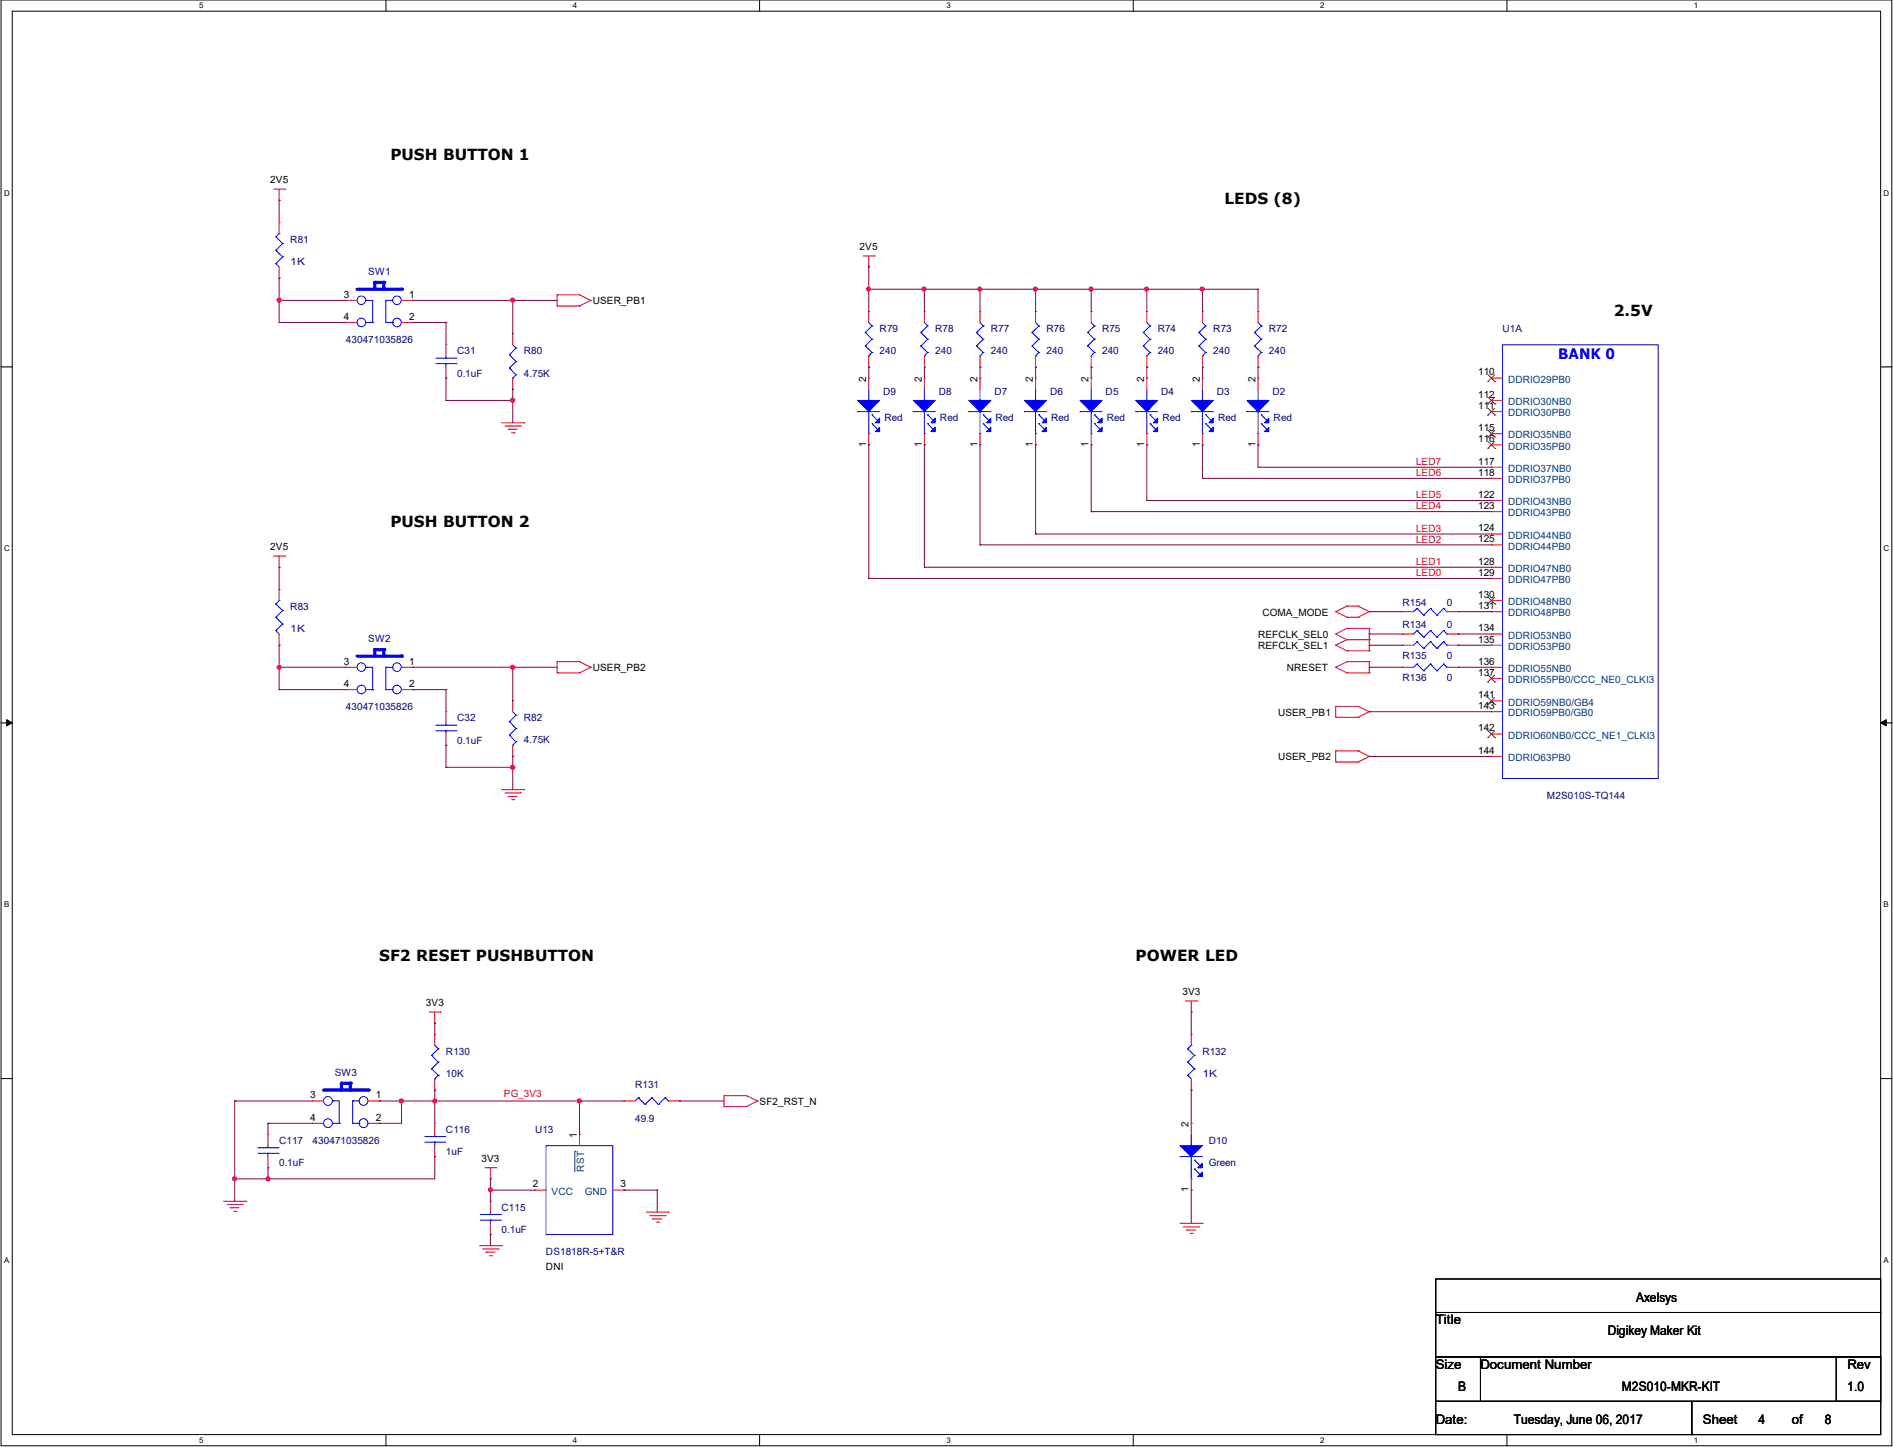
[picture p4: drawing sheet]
<svg xmlns="http://www.w3.org/2000/svg" width="272mm" height="208mm" viewBox="0 0 272 208" stroke-linecap="round" stroke-linejoin="round" font-family="sans-serif">
<path d="M.2 0h272v208h-272zM1.8 1.6h268.8v204.8h-268.8z" fill="none" stroke="#000" stroke-width=".14"/>
<g fill="#fff">
<path d="M28.6 .2h.6v1.2h-.6z"/>
<path d="M28.6 206.6h.6v1.2h-.6z"/>
</g>
<path d="M55.5 0v1.6M55.5 206.4v1.6" fill="none" stroke="#000" stroke-width=".14"/>
<g fill="#fff">
<path d="M82.4 .2h.6v1.2h-.6z"/>
<path d="M82.4 206.6h.6v1.2h-.6z"/>
</g>
<path d="M109.3 0v1.6M109.3 206.4v1.6" fill="none" stroke="#000" stroke-width=".14"/>
<g fill="#fff">
<path d="M136.2 .2h.6v1.2h-.6z"/>
<path d="M136.2 206.6h.6v1.2h-.6z"/>
</g>
<path d="M163.1 0v1.6M163.1 206.4v1.6" fill="none" stroke="#000" stroke-width=".14"/>
<g fill="#fff">
<path d="M189.9 .2h.6v1.2h-.6z"/>
<path d="M189.9 206.6h.6v1.2h-.6z"/>
</g>
<path d="M216.8 0v1.6M216.8 206.4v1.6" fill="none" stroke="#000" stroke-width=".14"/>
<g fill="#fff">
<path d="M243.7 .2h.6v1.2h-.6z"/>
<path d="M243.7 206.6h.6v1.2h-.6z"/>
<path d="M.6 27.2h.7v1.2h-.7z"/>
<path d="M271 27.2h.8v1.2h-.8z"/>
<path d="M.6 78.4h.7v1.1h-.7z"/>
<path d="M271 78.4h.8v1.1h-.8z"/>
</g>
<path d="M.2 52.8h1.6M270.6 52.8h1.6" fill="none" stroke="#000" stroke-width=".14"/>
<g fill="#fff">
<path d="M.6 129.6h.7v1.2h-.7z"/>
<path d="M271 129.6h.7v1.2h-.7z"/>
</g>
<path d="M.2 104h1.6M270.6 104h1.6" fill="none" stroke="#000" stroke-width=".14"/>
<path d="M1 103.5l.8 .5-.8 .4zM270.6 104l.8-.5v.9z" fill="#000" stroke="#000" stroke-width=".14"/>
<g fill="#fff">
<path d="M.6 180.8h.7v1.1h-.7z"/>
<path d="M271 180.8h.7v1.1h-.7z"/>
</g>
<path d="M.2 155.2h1.6M270.6 155.2h1.6M206.6 184h64v4.8h-64zM206.6 188.8h64v6.4h-64zM206.6 195.2h6.4v6.4h-6.4zM213 195.2h57.6v6.4h-57.6zM264.2 195.2h6.4v6.4h-6.4zM206.6 201.6h36.8v4.8h-36.8zM243.4 201.6h27.2v4.8h-27.2z" fill="none" stroke="#000" stroke-width=".14"/>
<g fill="none" stroke="#f00" stroke-width=".14">
<path d="M39.4 27.2h1.6M40.2 28.8h.1M40.2 27.2v1.6M41 27.2h.1M124.2 36.8h1.6M125 38.4h.1M125 36.8v1.6M125.8 36.8h.1M80.2 44h.1M80.2 42.4h.1M80.2 42.4h3.2M80.2 44h3.2"/>
<path d="M80.2 42.4v1.6M83.4 42.4h.1M83.4 44h.1M83.4 42.4l1.6 .8M85 43.2h.1M85 43.2l-1.6 .8M157 54.4h.1M157 44.8h.1M157 52.8h.1M157 44.8v1.6M157 51.2v1.6M157 54.4v1.6"/>
<path d="M72.2 60.8h3.2M72.7 61.3h2.2M73.1 61.8h.1M73.1 61.8h1.3M73.6 62.3h.3M73.9 62.3h.1M74.9 61.3h.1M75.4 60.8h.1M157 64h.1M157 62.4v1.6M39.4 80h1.6M40.2 81.6h.1"/>
<path d="M40.2 80v1.6M41 80h.1M80.2 96.8h.1M80.2 95.2h.1M80.2 95.2v1.6M80.2 95.2h3.2M80.2 96.8h3.2M83.4 95.2h.1M83.4 96.8h.1M83.4 95.2l1.6 .8M85 96h.1M85 96l-1.6 .8"/>
<path d="M192.2 91.2h.1M192.2 92.8h.1M192.2 96h.1M192.2 88h.1M192.2 91.2l1.6 .8M192.2 92.8l1.6 .8M192.2 96l1.6 .8M192.2 88l1.6 .8M193.8 90.4h.1M193.8 92h.1M193.8 93.6h.1M193.8 95.2h.1"/>
<path d="M193.8 96.8h.1M193.8 88.8h.1M193.8 87.2h.1M193.8 95.2h3.2M193.8 96.8h3.2M193.8 90.4h3.2M193.8 90.4l-1.6 .8M193.8 92h3.2M193.8 92l-1.6 .8M193.8 93.6h3.2M193.8 95.2l-1.6 .8M193.8 88.8h1.6"/>
<path d="M193.8 87.2l-1.6 .8M193.8 87.2h1.6M195.4 88.8h.1M195.4 87.2h.1M195.4 87.2l1.6 .8M197 92h.1M197 90.4h.1M197 93.6h.1M197 96.8h.1M197 95.2h.1M197 88h.1M197 90.4v3.2"/>
<path d="M197 95.2v1.6M197 88l-1.6 .8M201.8 91.2h.1M201.8 91.2h1.6M208.2 91.2h1.6M209.8 91.2h.1M72.2 113.6h3.2M72.7 114.1h2.2M73.1 114.6h.1M73.1 114.6h1.3M73.6 115.1h.3M73.9 115.1h.1"/>
<path d="M74.9 114.1h.1M75.4 113.6h.1M192.2 101.6h.1M192.2 103.2h.1M192.2 108h.1M192.2 109.6h.1M192.2 101.6h3.2M192.2 101.6v1.6M192.2 108v1.6M192.2 103.2h3.2M192.2 108h3.2M192.2 109.6h3.2"/>
<path d="M195.4 101.6h.1M195.4 103.2h.1M195.4 108h.1M195.4 109.6h.1M195.4 101.6l1.6 .8M195.4 108l1.6 .8M197 102.4h.1M197 108.8h.1M197 102.4l-1.6 .8M197 108.8l-1.6 .8M61.8 145.6h1.6M62.6 147.2h.1"/>
<path d="M62.6 145.6v1.6M63.4 145.6h.1M104.2 159.2h.1M104.2 157.6h.1M104.2 157.6h3.2M104.2 159.2h3.2M104.2 157.6v1.6M107.4 157.6h.1M107.4 159.2h.1M107.4 157.6l1.6 .8M109 158.4h.1M109 158.4l-1.6 .8"/>
<path d="M170.6 144h1.6M171.4 145.6h.1M171.4 144v1.6M172.2 144h.1M32.2 172.8h3.2M32.7 173.3h2.2M33.1 173.8h.1M33.1 173.8h1.3M33.6 174.3h.3M33.9 174.3h.1M34.9 173.3h.1M35.4 172.8h.1"/>
<path d="M69 179.2h3.2M69.5 179.7h2.2M69.8 168h1.6M70.6 169.6h.1M70.6 168v1.6M71.4 168h.1M71.7 179.7h.1M72.2 179.2h.1M93 174.4h3.2M93.5 174.9h2.2M93.9 175.4h.1M93.9 175.4h1.3"/>
<path d="M94.4 175.9h.3M94.7 175.9h.1M95.7 174.9h.1M96.2 174.4h.1M169.8 176h3.2M170.2 176.5h2.3M170.8 177h.1M170.8 177h1.2M171.2 177.5h.4M171.6 177.5h.1M172.5 176.5h.1M173 176h.1"/>
<path d="M69.9 180.2h.1M69.9 180.2h1.3M70.4 180.7h.3M70.7 180.7h.1"/>
</g>
<g fill="#00f" stroke="#00f" stroke-width=".14">
<path d="M155.4 57.6h3.2l-1.6 1.6z"/>
<path d="M158.6 60.2v.6h-.7z"/>
<path d="M157.9 62.1l.7-.6v.6z"/>
</g>
<g fill="none" stroke="#00f" stroke-width=".14">
<path d="M155.4 59.2h.1M155.4 59.2h3.2M156.5 47.8h.1M156.5 49.8h.1M156.5 47.8l1 1M156.5 49.8l1 .9M157 57.6h.1M157 51.2h.1M157 56v1.6M157 59.2v3.2M157 46.4l.5 .5M157.5 59.7h.1"/>
<path d="M157.5 46.9h.1M157.5 48.8h.1M157.5 50.7h.1M157.5 59.7l.8 .8M157.5 46.9l-1 .9M157.5 48.8l-1 1M157.5 50.7l-.5 .5M157 62.4h.1M157.5 61h.1M157.5 61l.8 .8M203.9 90.7h.1M203.9 90.7l-.5 .5"/>
<path d="M203.9 90.7l.9 1M204.8 91.7h.1M205.8 90.7h.1M205.8 90.7l-1 1M205.8 90.7l.9 1M206.7 91.7h.1M207.7 90.7h.1M207.7 90.7l-1 1M207.7 90.7l.5 .5M208.2 91.2h.1"/>
<circle cx="57.1" cy="96" r=".61"/>
</g>
<path d="M53.9 93.5v.9" fill="none" stroke="#00f" stroke-width=".47"/>
<circle cx="53.9" cy="93.5" r=".23" fill="#00f"/>
<path d="M53.9 93.5h1.3" fill="none" stroke="#00f" stroke-width=".47"/>
<circle cx="55.2" cy="93.5" r=".23" fill="#00f"/>
<path d="M55.2 93.5v.9" fill="none" stroke="#00f" stroke-width=".47"/>
<circle cx="55.2" cy="94.4" r=".23" fill="#00f"/>
<g fill="none" stroke="#00f" stroke-width=".14">
<path d="M52.6 96h.1M52.6 96h1v3.2M52.6 99.2h1M53.6 99.2h.1M55.5 96h.1M55.5 99.2h.1M55.5 96h1M55.5 99.2h1M55.5 96v3.2M56.5 99.2h.1"/>
<circle cx="52" cy="99.2" r=".61"/>
<circle cx="52" cy="96" r=".61"/>
<circle cx="57.1" cy="99.2" r=".61"/>
</g>
<path d="M51.4 94.4h6.4" fill="none" stroke="#00f" stroke-width=".47"/>
<circle cx="57.8" cy="94.4" r=".23" fill="#00f"/>
<g fill="none" stroke="#f00" stroke-width=".14">
<path d="M73.8 48h.1M73.8 56h.1M73.8 48v1.6M73.8 54.4v1.6M125 44.8h.1M125 52.8h.1M125 44.8v1.6M125 51.2v1.6M133 44.8h.1M133 52.8h.1M133 44.8v1.6M133 51.2v1.6"/>
<path d="M165 54.4h.1M165 44.8h.1M165 52.8h.1M165 44.8v1.6M165 51.2v1.6M165 54.4v1.6M173 54.4h.1M173 54.4v1.6M165 64h.1M165 62.4v1.6M173 64h.1M173 62.4v1.6"/>
<path d="M49.8 96h.1M49.8 99.2h.1M49.8 96h1.6M49.8 99.2h1.6M57.8 96h1.6M57.8 99.2h1.6M59.4 96h.1M59.4 99.2h.1M201.8 92.8h.1M201.8 88h.1M201.8 92.8h1.6M201.8 88h1.6"/>
<path d="M208.2 92.8h1.6M208.2 88h1.6M209.8 92.8h.1M209.8 88h.1M171.4 156.8h.1M171.4 148.8h.1M171.4 148.8v1.6M171.4 155.2v1.6M62.6 161.6h.1M62.6 166.4h.1M62.6 161.6v1.6M62.6 164.8v1.6"/>
<path d="M77 171.2h.1M77 171.2h1.6M83.4 163.2h.1M83.4 163.2v1.6M88.2 171.2h1.6M89.8 171.2h.1M171.4 161.6h.1M171.4 171.2h.1M171.4 161.6v1.6M171.4 169.6v1.6"/>
</g>
<g fill="#00f" stroke="#00f" stroke-width=".14">
<path d="M163.4 57.6h3.2l-1.6 1.6z"/>
<path d="M166.6 60.2v.6h-.7z"/>
<path d="M165.9 62.1l.7-.6v.6z"/>
<path d="M171.4 57.6h3.2l-1.6 1.6z"/>
<path d="M174.6 60.2v.6h-.7z"/>
<path d="M173.9 62.1l.7-.6v.6z"/>
<path d="M169.8 164.8h3.2l-1.6 1.6z"/>
<path d="M172.3 168l.7-.6v.6z"/>
<path d="M172.3 169.3l.7-.6v.6z"/>
</g>
<g fill="none" stroke="#00f" stroke-width=".14">
<path d="M73.3 51.1h.1M73.3 53h.1M73.3 51.1l.9 .9M73.3 53l.9 .9M73.8 54.4h.1M73.8 49.6l.4 .5M74.2 50.1h.1M74.2 52h.1M74.2 53.9h.1M74.2 50.1l-.9 1M74.2 52l-.9 1M74.2 53.9l-.4 .5"/>
<path d="M124.5 47.8h.1M124.5 49.8h.1M124.5 47.8l1 1M124.5 49.8l1 .9M125 51.2h.1M125 46.4l.5 .5M125.5 46.9h.1M125.5 48.8h.1M125.5 50.7h.1M125.5 46.9l-1 .9M125.5 48.8l-1 1M125.5 50.7l-.5 .5"/>
<path d="M132.5 47.8h.1M132.5 49.8h.1M132.5 47.8l1 1M132.5 49.8l1 .9M133 51.2h.1M133 46.4l.5 .5M133.5 46.9h.1M133.5 48.8h.1M133.5 50.7h.1M133.5 46.9l-1 .9M133.5 48.8l-1 1M133.5 50.7l-.5 .5"/>
<path d="M163.4 59.2h.1M163.4 59.2h3.2M164.5 47.8h.1M164.5 49.8h.1M164.5 47.8l1 1M164.5 49.8l1 .9M165 57.6h.1M165 51.2h.1M165 56v1.6M165 59.2v3.2M165 46.4l.5 .5M165.5 59.7h.1"/>
<path d="M165.5 46.9h.1M165.5 48.8h.1M165.5 50.7h.1M165.5 59.7l.8 .8M165.5 46.9l-1 .9M165.5 48.8l-1 1M165.5 50.7l-.5 .5M171.4 59.2h.1M171.4 59.2h3.2M173 57.6h.1M173 56v1.6M173 59.2v3.2"/>
<path d="M173.5 59.7h.1M173.5 59.7l.8 .8M165 62.4h.1M165.5 61h.1M165.5 61l.8 .8M173 62.4h.1M173.5 61h.1M173.5 61l.8 .8M203.9 92.3h.1M203.9 87.5h.1M203.9 92.3l-.5 .5M203.9 92.3l.9 1"/>
<path d="M203.9 87.5l-.5 .5M203.9 87.5l.9 1M204.8 93.3h.1M204.8 88.5h.1M205.8 92.3h.1M205.8 87.5h.1M205.8 92.3l-1 1M205.8 92.3l.9 1M205.8 87.5l-1 1M205.8 87.5l.9 1M206.7 93.3h.1M206.7 88.5h.1"/>
<path d="M207.7 92.3h.1M207.7 87.5h.1M207.7 92.3l-1 1M207.7 92.3l.5 .5M207.7 87.5l-1 1M207.7 87.5l.5 .5M208.2 92.8h.1M208.2 88h.1M170.9 154.7h.1M170.9 152.8h.1M170.9 150.9h.1M170.9 154.7l.5 .5"/>
<path d="M170.9 152.8l1 1M170.9 150.9l1 .9M171.4 150.4h.1M171.4 150.4l-.5 .5M171.9 153.8h.1M171.9 151.8h.1M171.9 153.8l-1 .9M171.9 151.8l-1 1M61.1 164.3h2.9M61.1 163.5h2.9M62.6 163.5h.1M62.6 164.3h.1"/>
<path d="M62.6 163.2v.3M62.6 164.3v.5M64 164.3h.1M64 163.5h.1M78.6 164.8h9.6v12.8h-9.6zM169.8 166.4h.1M169.8 166.4h3.2M171.4 164.8h.1M171.4 169.6h.1M171.4 163.2v1.6M171.4 166.4v3.2M171.9 166.9h.1"/>
<path d="M171.9 168.2h.1M171.9 166.9l.8 .8M171.9 168.2l.8 .8"/>
<circle cx="57.1" cy="43.2" r=".61"/>
</g>
<path d="M82.7 165.7h.1M82.7 165.7v2.9" fill="none" stroke="#004080" stroke-width=".14"/>
<path d="M53.9 40.6v1" fill="none" stroke="#00f" stroke-width=".47"/>
<circle cx="53.9" cy="40.6" r=".23" fill="#00f"/>
<path d="M53.9 40.6h1.3" fill="none" stroke="#00f" stroke-width=".47"/>
<circle cx="55.2" cy="40.6" r=".23" fill="#00f"/>
<path d="M55.2 40.6v1" fill="none" stroke="#00f" stroke-width=".47"/>
<circle cx="55.2" cy="41.6" r=".23" fill="#00f"/>
<g fill="none" stroke="#00f" stroke-width=".14">
<path d="M52.6 43.2h.1M52.6 43.2h1v3.2M52.6 46.4h1M53.6 46.4h.1M55.5 43.2h.1M55.5 46.4h.1M55.5 43.2h1M55.5 46.4h1M55.5 43.2v3.2M56.5 46.4h.1"/>
<circle cx="52" cy="43.2" r=".61"/>
<circle cx="52" cy="46.4" r=".61"/>
<circle cx="57.1" cy="46.4" r=".61"/>
</g>
<path d="M51.4 41.6h6.4" fill="none" stroke="#00f" stroke-width=".47"/>
<circle cx="57.8" cy="41.6" r=".23" fill="#00f"/>
<g fill="none" stroke="#f00" stroke-width=".14">
<path d="M40.2 32h.1M40.2 32v1.6M40.2 38.4v1.6M40.2 40h.1M49.8 43.2h.1M49.8 46.4h.1M49.8 43.2h1.6M49.8 46.4h1.6M57.8 43.2h1.6M57.8 46.4h1.6M59.4 43.2h.1M59.4 46.4h.1"/>
<path d="M64.2 49.6h.1M64.2 54.4h.1M64.2 49.6v1.6M64.2 52.8v1.6M125 54.4h.1M125 54.4v1.6M133 54.4h.1M133 54.4v1.6M141 44.8h.1M141 52.8h.1M141 54.4h.1M141 44.8v1.6"/>
<path d="M141 51.2v1.6M141 54.4v1.6M149 44.8h.1M149 52.8h.1M149 54.4h.1M149 44.8v1.6M149 51.2v1.6M149 54.4v1.6M173 44.8h.1M173 52.8h.1M173 44.8v1.6M173 51.2v1.6"/>
<path d="M181 54.4h.1M181 44.8h.1M181 52.8h.1M181 44.8v1.6M181 51.2v1.6M181 54.4v1.6M214.6 59.2h.1M214.6 54.4h.1M214.6 57.6h.1M214.6 59.2h1.6M214.6 54.4h1.6M214.6 57.6h1.6"/>
<path d="M125 64h.1M125 62.4v1.6M133 64h.1M133 62.4v1.6M141 64h.1M141 62.4v1.6M149 64h.1M149 62.4v1.6M181 64h.1M181 62.4v1.6M214.6 72h.1M214.6 73.6h.1"/>
<path d="M214.6 62.4h.1M214.6 64h.1M214.6 67.2h.1M214.6 68.8h.1M214.6 76.8h.1M214.6 78.4h.1M214.6 72h1.6M214.6 73.6h1.6M214.6 62.4h1.6M214.6 64h1.6M214.6 67.2h1.6M214.6 68.8h1.6"/>
<path d="M214.6 76.8h1.6M214.6 78.4h1.6M40.2 92.8h.1M40.2 84.8h.1M40.2 84.8v1.6M40.2 91.2v1.6M201.8 96h.1M201.8 96h1.6M208.2 96h1.6M209.8 96h.1M214.6 81.6h.1M214.6 83.2h.1"/>
<path d="M214.6 86.4h.1M214.6 88h.1M214.6 91.2h.1M214.6 92.8h.1M214.6 96h.1M214.6 97.6h.1M214.6 96h1.6M214.6 81.6h1.6M214.6 83.2h1.6M214.6 86.4h1.6M214.6 88h1.6M214.6 91.2h1.6"/>
<path d="M214.6 92.8h1.6M214.6 97.6h1.6M64.2 102.4h.1M64.2 107.2h.1M64.2 102.4v1.6M64.2 105.6v1.6M73.8 100.8h.1M73.8 108.8h.1M73.8 100.8v1.6M73.8 107.2v1.6M214.6 100.8h.1M214.6 102.4h.1"/>
<path d="M214.6 105.6h.1M214.6 108.8h.1M214.6 100.8h1.6M214.6 102.4h1.6M214.6 105.6h1.6M214.6 108.8h1.6M62.6 148.8h.1M62.6 156.8h.1M62.6 148.8v1.6M62.6 155.2v1.6M89.8 158.4h.1M89.8 158.4h1.6"/>
<path d="M96.2 158.4h1.6M97.8 158.4h.1M38.5 163.2h.1M38.5 168h.1M38.5 163.2v1.6M38.5 166.4v1.6M70.6 172.8h.1M70.6 177.6h.1M70.6 172.8v1.6M70.6 176v1.6"/>
</g>
<g fill="none" stroke="#00f" stroke-width=".14">
<path d="M39.7 37.9h.1M39.7 36h.1M39.7 34.1h.1M39.7 37.9l.5 .5M39.7 36l1 1M39.7 34.1l1 1M40.2 33.6h.1M40.2 33.6l-.5 .5M40.7 37h.1M40.7 35.1h.1M40.7 37l-1 .9M40.7 35.1l-1 .9"/>
<path d="M62.7 52.3h2.9M62.7 51.5h2.9M64.2 51.5h.1M64.2 52.3h.1M64.2 51.2v.3M64.2 52.3v.5M65.6 52.3h.1M65.6 51.5h.1M123.4 59.2h.1M123.4 59.2h3.2M125 57.6h.1M125 56v1.6"/>
<path d="M125 59.2v3.2M125.5 59.7h.1M125.5 59.7l.8 .8M131.4 59.2h.1M131.4 59.2h3.2M133 57.6h.1M133 56v1.6M133 59.2v3.2M133.5 59.7h.1M133.5 59.7l.8 .8M139.4 59.2h.1M139.4 59.2h3.2"/>
<path d="M140.5 47.8h.1M140.5 49.8h.1M140.5 47.8l1 1M140.5 49.8l1 .9M141 51.2h.1M141 57.6h.1M141 46.4l.5 .5M141 56v1.6M141 59.2v3.2M141.5 46.9h.1M141.5 48.8h.1M141.5 50.7h.1"/>
<path d="M141.5 59.7h.1M141.5 46.9l-1 .9M141.5 48.8l-1 1M141.5 50.7l-.5 .5M141.5 59.7l.8 .8M147.4 59.2h.1M147.4 59.2h3.2M148.5 47.8h.1M148.5 49.8h.1M148.5 47.8l1 1M148.5 49.8l1 .9M149 51.2h.1"/>
<path d="M149 57.6h.1M149 46.4l.5 .5M149 56v1.6M149 59.2v3.2M149.5 46.9h.1M149.5 48.8h.1M149.5 50.7h.1M149.5 59.7h.1M149.5 46.9l-1 .9M149.5 48.8l-1 1M149.5 50.7l-.5 .5M149.5 59.7l.8 .8"/>
<path d="M172.5 47.8h.1M172.5 49.8h.1M172.5 47.8l1 1M172.5 49.8l1 .9M173 51.2h.1M173 46.4l.5 .5M173.5 46.9h.1M173.5 48.8h.1M173.5 50.7h.1M173.5 46.9l-1 .9M173.5 48.8l-1 1M173.5 50.7l-.5 .5"/>
<path d="M179.4 59.2h.1M179.4 59.2h3.2M180.5 47.8h.1M180.5 49.8h.1M180.5 47.8l1 1M180.5 49.8l1 .9M181 57.6h.1M181 51.2h.1M181 56v1.6M181 59.2v3.2M181 46.4l.5 .5M181.5 59.7h.1"/>
<path d="M181.5 46.9h.1M181.5 48.8h.1M181.5 50.7h.1M181.5 59.7l.8 .8M181.5 46.9l-1 .9M181.5 48.8l-1 1M181.5 50.7l-.5 .5M216.2 49.6h22.4v62.4h-22.4zM125 62.4h.1M125.5 61h.1M125.5 61l.8 .8M133 62.4h.1"/>
<path d="M133.5 61h.1M133.5 61l.8 .8M141 62.4h.1M141.5 61h.1M141.5 61l.8 .8M149 62.4h.1M149.5 61h.1M149.5 61l.8 .8M181 62.4h.1M181.5 61h.1M181.5 61l.8 .8M39.7 90.7h.1"/>
<path d="M39.7 88.8h.1M39.7 86.9h.1M39.7 90.7l.5 .5M39.7 88.8l1 1M39.7 86.9l1 .9M40.2 86.4h.1M40.2 86.4l-.5 .5M40.7 89.8h.1M40.7 87.8h.1M40.7 89.8l-1 .9M40.7 87.8l-1 1M203.9 95.5h.1"/>
<path d="M203.9 95.5l-.5 .5M203.9 95.5l.9 1M204.8 96.5h.1M205.8 95.5h.1M205.8 95.5l-1 1M205.8 95.5l.9 1M206.7 96.5h.1M207.7 95.5h.1M207.7 95.5l-1 1M207.7 95.5l.5 .5M208.2 96h.1M62.7 105.2h2.9"/>
<path d="M62.7 104.4h2.9M64.2 104.4h.1M64.2 105.2h.1M64.2 104v.4M64.2 105.2v.4M65.6 105.2h.1M65.6 104.4h.1M73.3 103.8h.1M73.3 105.8h.1M73.3 103.8l.9 1M73.3 105.8l.9 .9M73.8 107.2h.1"/>
<path d="M73.8 102.4l.4 .5M74.2 102.9h.1M74.2 104.8h.1M74.2 106.7h.1M74.2 102.9l-.9 .9M74.2 104.8l-.9 1M74.2 106.7l-.4 .5M62.1 151.8h.1M62.1 153.8h.1M62.1 151.8l1 1M62.1 153.8l1 .9M62.6 155.2h.1"/>
<path d="M62.6 150.4l.5 .5M63.1 150.9h.1M63.1 152.8h.1M63.1 154.7h.1M63.1 150.9l-1 .9M63.1 152.8l-1 1M63.1 154.7l-.5 .5M91.8 157.9h.1M91.8 157.9l-.4 .5M91.8 157.9l1 1M92.8 158.9h.1M93.8 157.9h.1"/>
<path d="M93.8 157.9l-1 1M93.8 157.9l.9 1M94.7 158.9h.1M95.7 157.9h.1M95.7 157.9l-1 1M95.7 157.9l.5 .5M96.2 158.4h.1M37.1 165.9h2.9M37.1 165.1h2.9M38.5 165.1h.1M38.5 165.9h.1M38.5 164.8v.3"/>
<path d="M38.5 165.9v.5M40 165.9h.1M40 165.1h.1M69.1 175.6h2.9M69.1 174.8h2.9M70.6 174.8h.1M70.6 175.6h.1M70.6 174.4v.4M70.6 175.6v.4M72 175.6h.1M72 174.8h.1"/>
<circle cx="52.3" cy="158.4" r=".64"/>
</g>
<g fill="#00f" stroke="#00f" stroke-width=".14">
<path d="M123.4 57.6h3.2l-1.6 1.6z"/>
<path d="M126.6 60.2v.6h-.7z"/>
<path d="M125.9 62.1l.7-.6v.6z"/>
<path d="M131.4 57.6h3.2l-1.6 1.6z"/>
<path d="M134.6 60.2v.6h-.7z"/>
<path d="M134.6 61.5v.6h-.7z"/>
<path d="M179.4 57.6h3.2l-1.6 1.6z"/>
<path d="M182.6 60.2v.6h-.7z"/>
<path d="M182.6 61.5v.6h-.7z"/>
<path d="M139.4 57.6h3.2l-1.6 1.6z"/>
<path d="M142.6 60.2v.6h-.7z"/>
<path d="M142.6 61.5v.6h-.7z"/>
<path d="M147.4 57.6h3.2l-1.6 1.6z"/>
<path d="M150.6 60.2v.6h-.7z"/>
<path d="M150.6 61.5v.6h-.7z"/>
</g>
<g fill="none" stroke="#804000" stroke-width=".14">
<path d="M214.1 59.7h.1M214.1 54.9h.1M214.1 58.1h.1M214.1 58.8l1 .9M214.1 53.9l1 1M214.1 57.1l1 1M215 58.8l-.9 .9M215 53.9l-.9 1M215 57.1l-.9 1M215.1 59.7h.1M215.1 54.9h.1M215.1 58.1h.1"/>
<path d="M214.1 62.9h.1M214.1 64.5h.1M214.1 61.9l1 1M214.1 63.5l1 1M215 61.9l-.9 1M215 63.5l-.9 1M215.1 62.9h.1M215.1 64.5h.1M214.1 86.9h.1M214.1 98.1h.1M214.1 85.9l1 1M214.1 97.2l1 .9"/>
<path d="M215 85.9l-.9 1M215 97.2l-.9 .9M215.1 86.9h.1M215.1 98.1h.1M214.1 101.3h.1M214.1 106.1h.1M214.1 100.4l1 .9M214.1 105.2l1 .9M215 100.4l-.9 .9M215 105.2l-.9 .9M215.1 101.3h.1M215.1 106.1h.1"/>
</g>
<path d="M49.1 155.9v.9" fill="none" stroke="#00f" stroke-width=".47"/>
<circle cx="49.1" cy="155.9" r=".23" fill="#00f"/>
<path d="M49.1 155.9h1.3" fill="none" stroke="#00f" stroke-width=".47"/>
<circle cx="50.4" cy="155.9" r=".23" fill="#00f"/>
<path d="M50.4 155.9v.9" fill="none" stroke="#00f" stroke-width=".47"/>
<circle cx="50.4" cy="156.8" r=".23" fill="#00f"/>
<g fill="none" stroke="#00f" stroke-width=".14">
<path d="M47.9 158.4h.1M47.9 158.4h.9v3.2M50.7 158.4h.1M50.7 158.4h1M50.7 158.4v3.2M47.9 161.6h.9M48.8 161.6h.1M50.7 161.6h.1M50.7 161.6h1M51.7 161.6h.1"/>
<circle cx="47.2" cy="158.4" r=".64"/>
<circle cx="47.2" cy="161.6" r=".64"/>
<circle cx="52.3" cy="161.6" r=".64"/>
</g>
<path d="M46.6 156.8h6.4" fill="none" stroke="#00f" stroke-width=".47"/>
<circle cx="53" cy="156.8" r=".23" fill="#00f"/>
<path d="M45 158.4h.1M45 158.4h1.6M53 158.4h1.6M54.6 158.4h.1M45 161.6h.1M45 161.6h1.6M53 161.6h1.6M54.6 161.6h.1" fill="none" stroke="#f00" stroke-width=".14"/>
<g fill="none" stroke="#800040" stroke-width=".14">
<path d="M40.2 28.8h.1M40.2 28.8v3.2M125 38.4h.1M125 38.4v6.4M40.2 40h.1M40.2 46.4h.1M40.2 43.2h.1M40.2 46.4h9.6M40.2 43.2h9.6M40.2 40v6.4M59.4 46.4h.1M59.4 43.2h.1"/>
<path d="M59.4 46.4h4.8M59.4 43.2h20.8M64.2 46.4h.1M64.2 54.4h.1M64.2 57.6h.1M64.2 46.4v3.2M64.2 54.4v3.2M64.2 57.6h9.6M73.8 43.2h.1M73.8 56h.1M73.8 57.6h.1M73.8 43.2v4.8"/>
<path d="M73.8 56v4.8M125 52.8h.1M125 41.6h.1M125 52.8v1.6M125 41.6h56M133 52.8h.1M133 41.6h.1M133 41.6v3.2M133 52.8v1.6M141 52.8h.1M141 41.6h.1M141 41.6v3.2"/>
<path d="M141 52.8v1.6M149 52.8h.1M149 41.6h.1M149 41.6v3.2M149 52.8v1.6M157 52.8h.1M157 41.6h.1M157 41.6v3.2M157 52.8v1.6M165 52.8h.1M165 41.6h.1M165 41.6v3.2"/>
<path d="M165 52.8v1.6M173 52.8h.1M173 41.6h.1M173 41.6v3.2M173 52.8v1.6M181 52.8h.1M181 41.6h.1M181 41.6v3.2M181 52.8v1.6M125 64h.1M125 64v19.2M133 64h.1"/>
<path d="M133 64v17.6M141 64h.1M141 78.4h.1M141 64v14.4M141 78.4h73.6M149 64h.1M149 76.8h.1M149 64v12.8M149 76.8h65.6M157 64h.1M157 73.6h.1M157 64v9.6"/>
<path d="M157 73.6h57.6M165 64h.1M165 72h.1M165 64v8M165 72h49.6M173 64h.1M173 68.8h.1M173 64v4.8M173 68.8h41.6M181 64h.1M181 67.2h.1M181 64v3.2"/>
<path d="M181 67.2h33.6M40.2 92.8h.1M40.2 99.2h.1M40.2 96h.1M40.2 81.6h.1M40.2 81.6v3.2M40.2 92.8v6.4M40.2 99.2h9.6M40.2 96h9.6M59.4 99.2h.1M59.4 96h.1M59.4 99.2h4.8"/>
<path d="M59.4 96h20.8M64.2 99.2h.1M64.2 99.2v3.2M73.8 96h.1M73.8 96v4.8M125 83.2h.1M125 83.2h89.6M133 81.6h.1M133 81.6h81.6M197 91.2h.1M197 92.8h.1M197 96h.1"/>
<path d="M197 88h.1M197 96h4.8M197 91.2h4.8M197 92.8h4.8M197 88h4.8M209.8 91.2h.1M209.8 92.8h.1M209.8 96h.1M209.8 96h4.8M209.8 91.2h4.8M209.8 92.8h4.8M209.8 88h4.8"/>
<path d="M214.6 88h.1M64.2 107.2h.1M64.2 110.4h.1M64.2 107.2v3.2M64.2 110.4h9.6M73.8 108.8h.1M73.8 110.4h.1M73.8 108.8v4.8M197 102.4h.1M197 108.8h.1M197 102.4h17.6M197 108.8h17.6"/>
<path d="M33.8 158.4h.1M33.8 158.4h11.2M33.8 158.4v14.4M54.6 158.4h.1M54.6 158.4h35.2M57.8 158.4h.1M57.8 158.4v3.2h-3.2M62.6 156.8h.1M62.6 158.4h.1M62.6 147.2h.1M62.6 147.2v1.6M62.6 156.8v4.8"/>
<path d="M83.4 158.4h.1M83.4 158.4v4.8M97.8 158.4h.1M97.8 158.4h6.4M171.4 145.6h.1M171.4 156.8h.1M171.4 145.6v3.2M171.4 156.8v4.8M33.8 169.6h.1M38.5 161.6h.1M38.5 168h.1M38.5 169.6h.1"/>
<path d="M38.5 161.6h6.5M38.5 161.6v1.6M38.5 168v1.6M54.6 161.6h.1M62.6 166.4h.1M62.6 166.4v3.2h-28.8M70.6 171.2h.1M70.6 169.6h.1M70.6 177.6h.1M70.6 169.6v3.2M70.6 177.6v1.6M70.6 171.2h6.4"/>
<path d="M89.8 171.2h.1M89.8 171.2h4.8M94.6 171.2h.1M94.6 171.2v3.2M171.4 171.2h.1M171.4 171.2v4.8"/>
</g>
<g fill="#f0f" stroke="#f0f" stroke-width=".14">
<circle cx="125" cy="41.6" r=".3"/>
<circle cx="141" cy="41.6" r=".3"/>
<circle cx="133" cy="41.6" r=".3"/>
<circle cx="157" cy="41.6" r=".3"/>
<circle cx="149" cy="41.6" r=".3"/>
<circle cx="173" cy="41.6" r=".3"/>
<circle cx="165" cy="41.6" r=".3"/>
<circle cx="73.8" cy="43.2" r=".31"/>
<circle cx="73.8" cy="57.6" r=".31"/>
<circle cx="40.2" cy="43.2" r=".3"/>
<circle cx="73.8" cy="96" r=".31"/>
<circle cx="73.8" cy="110.4" r=".31"/>
<circle cx="40.2" cy="96" r=".3"/>
<circle cx="57.8" cy="158.4" r=".31"/>
<circle cx="38.5" cy="169.6" r=".3"/>
<circle cx="33.8" cy="169.6" r=".31"/>
<circle cx="83.3" cy="158.4" r=".3"/>
<circle cx="62.6" cy="158.4" r=".3"/>
<circle cx="70.6" cy="171.2" r=".3"/>
</g>
<g font-size="2.2">
<text x="56.2" y="23">PUSH BUTTON 1</text>
<text x="176.2" y="29.4">LEDS (8)</text>
<text x="232.2" y="45.4">2.5V</text>
<text x="56.2" y="75.8">PUSH BUTTON 2</text>
<text x="54.6" y="138.2">SF2 RESET PUSHBUTTON</text>
<text x="163.4" y="138.2">POWER LED</text>
</g>
<text font-size="2.1" fill="#00f" x="224.2" y="51.7">BANK 0</text>
<g font-size="1.9">
<text x="206.6" y="190.5">Title</text>
<text x="235.4" y="187.3">Axelsys</text>
<text x="206.6" y="196.9">Size</text>
<text x="213" y="196.9">Document Number</text>
<text x="231.3" y="192.1">Digikey Maker Kit</text>
<text x="265.8" y="196.9">Rev</text>
<text x="209.8" y="200.1">B</text>
<text x="233.4" y="200.1">M2S010-MKR-KIT</text>
<text x="265.8" y="200.1">1.0</text>
<text x="206.6" y="204.9">Date:</text>
<text x="217.8" y="204.9">Tuesday, June 06, 2017</text>
<text x="245" y="204.9">Sheet</text>
<text x="253" y="204.9">4</text>
<text x="257.8" y="204.9">of</text>
<text x="262.6" y="204.9">8</text>
</g>
<g font-size="1.4">
<text x="38.9" y="26.3">2V5</text>
<text x="123.7" y="35.9">2V5</text>
<text x="49.5" y="42.8">3</text>
<text x="49.5" y="46">4</text>
<text x="58.9" y="42.8">1</text>
<text x="58.9" y="46">2</text>
<text x="85.3" y="43.8">USER_PB1</text>
<text x="124.6" y="54.9" transform="rotate(-90 124.6 54.9)">2</text>
<text x="132.6" y="54.9" transform="rotate(-90 132.6 54.9)">2</text>
<text x="140.6" y="54.9" transform="rotate(-90 140.6 54.9)">2</text>
<text x="148.6" y="54.9" transform="rotate(-90 148.6 54.9)">2</text>
<text x="156.6" y="54.9" transform="rotate(-90 156.6 54.9)">2</text>
<text x="164.6" y="54.9" transform="rotate(-90 164.6 54.9)">2</text>
<text x="172.6" y="54.9" transform="rotate(-90 172.6 54.9)">2</text>
<text x="180.6" y="54.9" transform="rotate(-90 180.6 54.9)">2</text>
<text x="212.7" y="58.8">111</text>
<text x="212.7" y="54">110</text>
<text x="212.7" y="57.2">112</text>
<text x="124.6" y="64.3" transform="rotate(-90 124.6 64.3)">1</text>
<text x="132.6" y="64.3" transform="rotate(-90 132.6 64.3)">1</text>
<text x="140.6" y="64.3" transform="rotate(-90 140.6 64.3)">1</text>
<text x="148.6" y="64.3" transform="rotate(-90 148.6 64.3)">1</text>
<text x="156.6" y="64.3" transform="rotate(-90 156.6 64.3)">1</text>
<text x="164.6" y="64.3" transform="rotate(-90 164.6 64.3)">1</text>
<text x="172.6" y="64.3" transform="rotate(-90 172.6 64.3)">1</text>
<text x="180.6" y="64.3" transform="rotate(-90 180.6 64.3)">1</text>
<text x="212.7" y="62">115</text>
<text x="212.7" y="63.6">116</text>
<text x="212.7" y="71.6">122</text>
<text x="212.7" y="66.8">117</text>
<text x="212.7" y="68.5">118</text>
<text x="212.7" y="73.2">123</text>
<text x="212.7" y="76.5">124</text>
<text x="38.9" y="79.1">2V5</text>
<text x="212.7" y="78">125</text>
<text x="212.7" y="81.2">128</text>
<text x="212.7" y="82.8">129</text>
<text x="181.6" y="88.6">COMA_MODE</text>
<text x="212.7" y="86">130</text>
<text x="212.7" y="87.6">131</text>
<text x="49.5" y="95.6">3</text>
<text x="58.9" y="95.6">1</text>
<text x="181" y="91.8">REFCLK_SEL0</text>
<text x="181" y="93.4">REFCLK_SEL1</text>
<text x="212.7" y="90.8">134</text>
<text x="212.7" y="92.5">135</text>
<text x="212.7" y="95.6">136</text>
<text x="49.5" y="98.9">4</text>
<text x="58.9" y="98.9">2</text>
<text x="85.3" y="96.6">USER_PB2</text>
<text x="185.2" y="96.6">NRESET</text>
<text x="212.7" y="97.2">137</text>
<text x="212.7" y="100.5">141</text>
<text x="183.9" y="103">USER_PB1</text>
<text x="212.7" y="102">143</text>
<text x="212.7" y="105.2">142</text>
<text x="183.9" y="109.4">USER_PB2</text>
<text x="212.7" y="108.5">144</text>
<text x="170.1" y="143.1">3V3</text>
<text x="61.3" y="144.7">3V3</text>
<text x="44.6" y="158">3</text>
<text x="44.6" y="161.3">4</text>
<text x="54.1" y="158">1</text>
<text x="54.1" y="161.3">2</text>
<text x="109.3" y="159">SF2_RST_N</text>
<text x="69.3" y="167.1">3V3</text>
<text x="83" y="163.7" transform="rotate(-90 83 163.7)">1</text>
<text x="171" y="162.1" transform="rotate(-90 171 162.1)">2</text>
<text x="76.6" y="170.9">2</text>
<text x="89.3" y="170.9">3</text>
<text x="171" y="171.5" transform="rotate(-90 171 171.5)">1</text>
<text x="78.6" y="182.7">DNI</text>
</g>
<g font-size="1.4" fill="#000080">
<text x="41.8" y="35">R81</text>
<text x="41.8" y="38.2">1K</text>
<text x="53" y="39.6">SW1</text>
<text x="126.6" y="47.8">R79</text>
<text x="134.6" y="47.8">R78</text>
<text x="142.6" y="47.8">R77</text>
<text x="150.6" y="47.8">R76</text>
<text x="158.6" y="47.8">R75</text>
<text x="166.6" y="47.8">R74</text>
<text x="174.6" y="47.8">R73</text>
<text x="182.6" y="47.8">R72</text>
<text x="216.2" y="47.8">U1A</text>
<text x="49.8" y="49.4">430471035826</text>
<text x="65.8" y="51">C31</text>
<text x="75.4" y="51">R80</text>
<text x="126.6" y="51">240</text>
<text x="134.6" y="51">240</text>
<text x="142.6" y="51">240</text>
<text x="150.6" y="51">240</text>
<text x="158.6" y="51">240</text>
<text x="166.6" y="51">240</text>
<text x="174.6" y="51">240</text>
<text x="182.6" y="51">240</text>
<text x="65.8" y="54.2">0.1uF</text>
<text x="75.4" y="54.2">4.75K</text>
<text x="127.1" y="56.9">D9</text>
<text x="135.1" y="56.9">D8</text>
<text x="143.1" y="56.9">D7</text>
<text x="151.1" y="56.9">D6</text>
<text x="159.1" y="56.9">D5</text>
<text x="167.1" y="56.9">D4</text>
<text x="175.1" y="56.9">D3</text>
<text x="183.1" y="56.9">D2</text>
<text x="127.2" y="60.6">Red</text>
<text x="135.2" y="60.6">Red</text>
<text x="143.2" y="60.6">Red</text>
<text x="151.2" y="60.6">Red</text>
<text x="159.2" y="60.6">Red</text>
<text x="167.2" y="60.6">Red</text>
<text x="175.2" y="60.6">Red</text>
<text x="183.2" y="60.6">Red</text>
<text x="41.8" y="87.8">R83</text>
<text x="201.8" y="87.1">R154</text>
<text x="208.2" y="87.1">0</text>
<text x="41.8" y="91">1K</text>
<text x="53" y="92.4">SW2</text>
<text x="201.8" y="90.3">R134</text>
<text x="201.8" y="94.8">R135</text>
<text x="208.2" y="90.3">0</text>
<text x="208.2" y="94.8">0</text>
<text x="201.8" y="98">R136</text>
<text x="208.2" y="98">0</text>
<text x="49.8" y="102.2">430471035826</text>
<text x="65.8" y="103.8">C32</text>
<text x="65.8" y="107">0.1uF</text>
<text x="75.4" y="107">4.75K</text>
<text x="75.4" y="103.8">R82</text>
<text x="222.6" y="115">M2S010S-TQ144</text>
<text x="48.2" y="154.8">SW3</text>
<text x="64.2" y="151.8">R130</text>
<text x="64.2" y="155">10K</text>
<text x="173" y="155">1K</text>
<text x="173" y="151.8">R132</text>
<text x="91.4" y="156.6">R131</text>
<text x="91.4" y="161.4">49.9</text>
<text x="40.2" y="164.6">C117</text>
<text x="40.2" y="167.8">0.1uF</text>
<text x="45" y="164.6">430471035826</text>
<text x="64.2" y="163">C116</text>
<text x="64.2" y="166.2">1uF</text>
<text x="77" y="163">U13</text>
<text x="173.9" y="164.6">D10</text>
<text x="173.9" y="167.8">Green</text>
<text x="72.2" y="174.2">C115</text>
<text x="72.2" y="177.4">0.1uF</text>
<text x="78.6" y="180.6">DS1818R-5+T&amp;R</text>
</g>
<g font-size="1.4" fill="#004080">
<text x="217" y="59.9">DDRIO30PB0</text>
<text x="217" y="55.1">DDRIO29PB0</text>
<text x="217" y="58.3">DDRIO30NB0</text>
<text x="217" y="63.1">DDRIO35NB0</text>
<text x="217" y="64.7">DDRIO35PB0</text>
<text x="217" y="67.9">DDRIO37NB0</text>
<text x="217" y="69.5">DDRIO37PB0</text>
<text x="217" y="72.7">DDRIO43NB0</text>
<text x="217" y="74.3">DDRIO43PB0</text>
<text x="217" y="77.5">DDRIO44NB0</text>
<text x="217" y="79.1">DDRIO44PB0</text>
<text x="217" y="82.3">DDRIO47NB0</text>
<text x="217" y="83.9">DDRIO47PB0</text>
<text x="217" y="87.1">DDRIO48NB0</text>
<text x="217" y="88.7">DDRIO48PB0</text>
<text x="217" y="91.9">DDRIO53NB0</text>
<text x="217" y="93.5">DDRIO53PB0</text>
<text x="217" y="96.7">DDRIO55NB0</text>
<text x="217" y="98.3">DDRIO55PB0/CCC_NE0_CLKI3</text>
<text x="217" y="101.5">DDRIO59NB0/GB4</text>
<text x="217" y="103.1">DDRIO59PB0/GB0</text>
<text x="217" y="106.3">DDRIO60NB0/CCC_NE1_CLKI3</text>
<text x="217" y="109.5">DDRIO63PB0</text>
<text x="79.4" y="171.9">VCC</text>
<text x="84.1" y="168.6" transform="rotate(-90 84.1 168.6)">RST</text>
<text x="84.1" y="171.9">GND</text>
</g>
<g font-size="1.4" fill="#f00">
<text x="203.7" y="66.9">LED7</text>
<text x="203.7" y="68.5">LED6</text>
<text x="203.7" y="71.7">LED5</text>
<text x="203.7" y="73.3">LED4</text>
<text x="203.7" y="76.5">LED3</text>
<text x="203.7" y="78.1">LED2</text>
<text x="203.7" y="81.3">LED1</text>
<text x="203.7" y="82.9">LED0</text>
<text x="72.5" y="157.9">PG_3V3</text>
</g>
<g font-size="1.1">
<text x="28.6" y="1.1">5</text>
<text x="82.4" y="1.1">4</text>
<text x="136.2" y="1.1">3</text>
<text x="189.9" y="1.1">2</text>
<text x="243.7" y="1.1">1</text>
<text x=".6" y="28.2">D</text>
<text x="271" y="28.2">D</text>
<text x=".6" y="79.3">C</text>
<text x="271" y="79.3">C</text>
<text x=".6" y="130.6">B</text>
<text x="271" y="130.6">B</text>
<text x=".6" y="181.7">A</text>
<text x="271" y="181.7">A</text>
<text x="28.6" y="207.6">5</text>
<text x="82.4" y="207.6">4</text>
<text x="136.2" y="207.6">3</text>
<text x="189.9" y="207.6">2</text>
<text x="243.7" y="207.6">1</text>
</g>
</svg>
